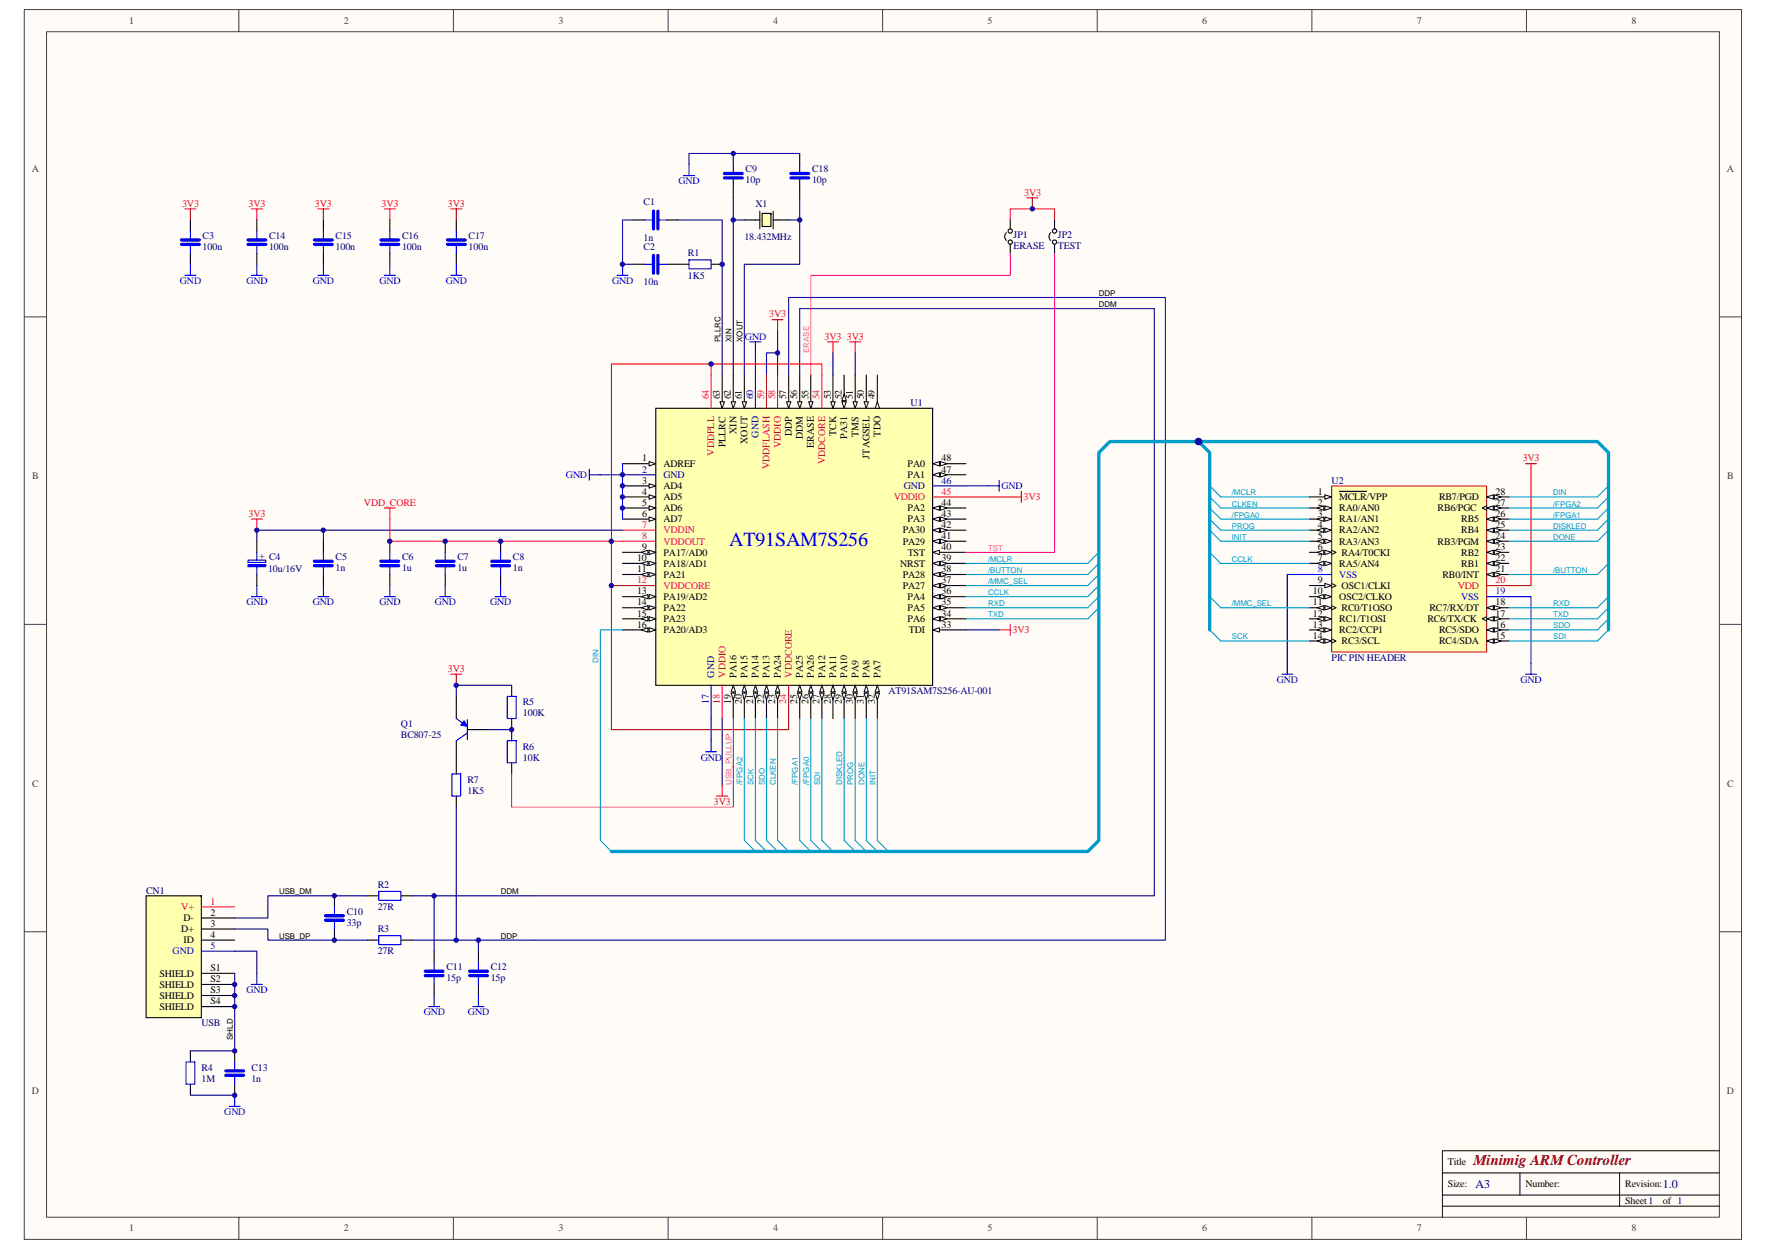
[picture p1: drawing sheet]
<svg xmlns="http://www.w3.org/2000/svg" width="297mm" height="210mm" viewBox="0 0 297 210" stroke-linecap="round" stroke-linejoin="round" font-family="sans-serif">
<path d="M4.1 1.6h288.8v206.8h-288.8z" fill="#fffcf8"/>
<path d="M4.1 1.6h288.8v206.8h-288.8z" fill="none" stroke="#404040" stroke-width=".17"/>
<path d="M7.8 5.4h281.4v199.2h-281.4z" fill="#fffcf8"/>
<g fill="none" stroke="#404040" stroke-width=".17">
<path d="M7.8 5.3h281.4v199.3h-281.4zM40.2 1.6v3.7M76.3 1.6v3.7M112.4 1.6v3.7M148.5 1.6v3.7M184.5 1.6v3.7M220.7 1.6v3.7M256.7 1.6v3.7M4.1 53.3h3.7M289.2 53.3h3.7M4.1 105h3.7M289.2 105h3.7"/>
<path d="M4.1 156.7h3.7M289.2 156.7h3.7M40.2 204.6v3.8M76.3 204.6v3.8M112.4 204.6v3.8M148.5 204.6v3.8M184.5 204.6v3.8M220.7 204.6v3.8M256.7 204.6v3.8"/>
</g>
<path d="M242.6 197.2h46.6M255.6 197.2v3.7M272.4 197.2v5.6M289.2 193.5h-46.6v11.1M242.6 202.8h46.6M242.6 200.9h46.6" fill="none" stroke="#000" stroke-width=".17"/>
<path d="M53.5 35.1h1.8M54.4 35.1v1.9" fill="none" stroke="#f00" stroke-width=".19"/>
<path d="M43.2 37v1.8M54.4 37v1.8M43.2 42.6v1.8M54.4 42.6v1.8" fill="none" stroke="#000" stroke-width=".19"/>
<path d="M41.7 41.1h3M41.7 40.3h3M52.9 40.3h3M52.9 41.1h3" fill="none" stroke="#00f" stroke-width=".56"/>
<path d="M43.2 38.8v1.5M54.4 38.8v1.5M42.3 46.3h1.8M43.2 41.1v1.5M43.2 44.4v1.9M53.5 46.3h1.8M54.4 41.1v1.5M54.4 44.4v1.9" fill="none" stroke="#00f" stroke-width=".19"/>
<path d="M110.3 68.6v46.6h46.6v-46.6z" fill-rule="evenodd" fill="#ffffb0" stroke="#000" stroke-width=".19"/>
<path d="M104.7 78h5.6" fill="none" stroke="#000" stroke-width=".19"/>
<path d="M109.2 77.6l1.1 .4-1.1 .3z" fill="#fffcf8" stroke="#000" stroke-width=".17"/>
<path d="M104.7 79.8h5.6" fill="none" stroke="#0000bf" stroke-width=".19"/>
<path d="M104.7 81.7h5.6" fill="none" stroke="#000" stroke-width=".19"/>
<path d="M109.2 81.3l1.1 .4-1.1 .4z" fill="#fffcf8" stroke="#000" stroke-width=".17"/>
<path d="M104.7 83.5h5.6" fill="none" stroke="#000" stroke-width=".19"/>
<path d="M109.2 83.2l1.1 .3-1.1 .4z" fill="#fffcf8" stroke="#000" stroke-width=".17"/>
<path d="M104.7 85.4h5.6" fill="none" stroke="#000" stroke-width=".19"/>
<path d="M109.2 85l1.1 .4-1.1 .4z" fill="#fffcf8" stroke="#000" stroke-width=".17"/>
<path d="M104.7 87.3h5.6" fill="none" stroke="#000" stroke-width=".19"/>
<path d="M109.2 86.9l1.1 .4-1.1 .4z" fill="#fffcf8" stroke="#000" stroke-width=".17"/>
<path d="M104.7 89.1h5.6M104.7 91h5.6" fill="none" stroke="#ee0e22" stroke-width=".19"/>
<path d="M104.7 92.9h5.6" fill="none" stroke="#000" stroke-width=".19"/>
<g fill="#fffcf8" stroke="#000" stroke-width=".17">
<path d="M109.2 92.5l1.1 .4-1.1 .3z"/>
<path d="M107.9 92.9l1.1-.4v.7z"/>
</g>
<path d="M104.7 94.7h5.6" fill="none" stroke="#000" stroke-width=".19"/>
<g fill="#fffcf8" stroke="#000" stroke-width=".17">
<path d="M109.2 94.4l1.1 .3-1.1 .4z"/>
<path d="M107.9 94.7l1.1-.3v.7z"/>
</g>
<path d="M104.7 96.6h5.6" fill="none" stroke="#000" stroke-width=".19"/>
<g fill="#fffcf8" stroke="#000" stroke-width=".17">
<path d="M109.2 96.2l1.1 .4-1.1 .4z"/>
<path d="M107.9 96.6l1.1-.4v.8z"/>
</g>
<path d="M104.7 98.4h5.6" fill="none" stroke="#ee0e22" stroke-width=".19"/>
<path d="M104.7 100.3h5.6" fill="none" stroke="#000" stroke-width=".19"/>
<g fill="#fffcf8" stroke="#000" stroke-width=".17">
<path d="M109.2 99.9l1.1 .4-1.1 .4z"/>
<path d="M107.9 100.3l1.1-.4v.8z"/>
</g>
<path d="M104.7 102.2h5.6" fill="none" stroke="#000" stroke-width=".19"/>
<g fill="#fffcf8" stroke="#000" stroke-width=".17">
<path d="M109.2 101.8l1.1 .4-1.1 .4z"/>
<path d="M107.9 102.2l1.1-.4v.8z"/>
</g>
<path d="M104.7 104h5.6" fill="none" stroke="#000" stroke-width=".19"/>
<g fill="#fffcf8" stroke="#000" stroke-width=".17">
<path d="M109.2 103.7l1.1 .3-1.1 .4z"/>
<path d="M107.9 104l1.1-.3v.7z"/>
</g>
<path d="M104.7 105.9h5.6" fill="none" stroke="#000" stroke-width=".19"/>
<g fill="#fffcf8" stroke="#000" stroke-width=".17">
<path d="M109.2 105.5l1.1 .4-1.1 .4z"/>
<path d="M107.9 105.9l1.1-.4v.8z"/>
</g>
<path d="M119.6 115.2v5.6" fill="none" stroke="#0000bf" stroke-width=".19"/>
<path d="M121.5 115.2v5.6" fill="none" stroke="#ee0e22" stroke-width=".19"/>
<path d="M123.3 115.2v5.6" fill="none" stroke="#000" stroke-width=".19"/>
<g fill="#fffcf8" stroke="#000" stroke-width=".17">
<path d="M123.3 115.2l.4 1.1h-.7z"/>
<path d="M123 116.5h.7l-.4 1.1z"/>
</g>
<path d="M125.2 115.2v5.6" fill="none" stroke="#000" stroke-width=".19"/>
<g fill="#fffcf8" stroke="#000" stroke-width=".17">
<path d="M125.2 115.2l.4 1.1h-.8z"/>
<path d="M124.8 116.5h.8l-.4 1.1z"/>
</g>
<path d="M127.1 115.2v5.6" fill="none" stroke="#000" stroke-width=".19"/>
<g fill="#fffcf8" stroke="#000" stroke-width=".17">
<path d="M127.1 115.2l.3 1.1h-.7z"/>
<path d="M126.7 116.5h.7l-.3 1.1z"/>
</g>
<path d="M128.9 115.2v5.6" fill="none" stroke="#000" stroke-width=".19"/>
<g fill="#fffcf8" stroke="#000" stroke-width=".17">
<path d="M128.9 115.2l.4 1.1h-.7z"/>
<path d="M128.6 116.5h.7l-.4 1.1z"/>
</g>
<path d="M130.8 115.2v5.6" fill="none" stroke="#000" stroke-width=".19"/>
<g fill="#fffcf8" stroke="#000" stroke-width=".17">
<path d="M130.8 115.2l.4 1.1h-.8z"/>
<path d="M130.4 116.5h.8l-.4 1.1z"/>
</g>
<path d="M132.6 115.2v5.6" fill="none" stroke="#ee0e22" stroke-width=".19"/>
<path d="M134.5 115.2v5.6" fill="none" stroke="#000" stroke-width=".19"/>
<g fill="#fffcf8" stroke="#000" stroke-width=".17">
<path d="M134.5 115.2l.4 1.1h-.7z"/>
<path d="M134.2 116.5h.7l-.4 1.1z"/>
</g>
<path d="M136.4 115.2v5.6" fill="none" stroke="#000" stroke-width=".19"/>
<g fill="#fffcf8" stroke="#000" stroke-width=".17">
<path d="M136.4 115.2l.4 1.1h-.8z"/>
<path d="M136 116.5h.8l-.4 1.1z"/>
</g>
<path d="M138.2 115.2v5.6" fill="none" stroke="#000" stroke-width=".19"/>
<g fill="#fffcf8" stroke="#000" stroke-width=".17">
<path d="M138.2 115.2l.4 1.1h-.7z"/>
<path d="M137.9 116.5h.7l-.4 1.1z"/>
</g>
<path d="M140.1 115.2v5.6" fill="none" stroke="#000" stroke-width=".19"/>
<g fill="#fffcf8" stroke="#000" stroke-width=".17">
<path d="M140.1 115.2l.4 1.1h-.8z"/>
<path d="M139.7 116.5h.8l-.4 1.1z"/>
</g>
<path d="M142 115.2v5.6" fill="none" stroke="#000" stroke-width=".19"/>
<g fill="#fffcf8" stroke="#000" stroke-width=".17">
<path d="M142 115.2l.3 1.1h-.7z"/>
<path d="M141.6 116.5h.7l-.3 1.1z"/>
</g>
<path d="M143.8 115.2v5.6" fill="none" stroke="#000" stroke-width=".19"/>
<g fill="#fffcf8" stroke="#000" stroke-width=".17">
<path d="M143.8 115.2l.4 1.1h-.7z"/>
<path d="M143.5 116.5h.7l-.4 1.1z"/>
</g>
<path d="M145.7 115.2v5.6" fill="none" stroke="#000" stroke-width=".19"/>
<g fill="#fffcf8" stroke="#000" stroke-width=".17">
<path d="M145.7 115.2l.4 1.1h-.8z"/>
<path d="M145.3 116.5h.8l-.4 1.1z"/>
</g>
<path d="M147.6 115.2v5.6" fill="none" stroke="#000" stroke-width=".19"/>
<g fill="#fffcf8" stroke="#000" stroke-width=".17">
<path d="M147.6 115.2l.3 1.1h-.7z"/>
<path d="M147.2 116.5h.7l-.3 1.1z"/>
</g>
<path d="M156.9 105.9h5.6" fill="none" stroke="#000" stroke-width=".19"/>
<path d="M156.9 105.9l1.1-.4v.8z" fill="#fffcf8" stroke="#000" stroke-width=".17"/>
<path d="M156.9 104h5.6" fill="none" stroke="#000" stroke-width=".19"/>
<g fill="#fffcf8" stroke="#000" stroke-width=".17">
<path d="M156.9 104l1.1-.3v.7z"/>
<path d="M158.2 103.7l1.1 .3-1.1 .4z"/>
</g>
<path d="M156.9 102.2h5.6" fill="none" stroke="#000" stroke-width=".19"/>
<g fill="#fffcf8" stroke="#000" stroke-width=".17">
<path d="M156.9 102.2l1.1-.4v.8z"/>
<path d="M158.2 101.8l1.1 .4-1.1 .4z"/>
</g>
<path d="M156.9 100.3h5.6" fill="none" stroke="#000" stroke-width=".19"/>
<g fill="#fffcf8" stroke="#000" stroke-width=".17">
<path d="M156.9 100.3l1.1-.4v.8z"/>
<path d="M158.2 99.9l1.1 .4-1.1 .4z"/>
</g>
<path d="M156.9 98.4h5.6" fill="none" stroke="#000" stroke-width=".19"/>
<g fill="#fffcf8" stroke="#000" stroke-width=".17">
<path d="M156.9 98.4l1.1-.3v.7z"/>
<path d="M158.2 98.1l1.1 .3-1.1 .4z"/>
</g>
<path d="M156.9 96.6h5.6" fill="none" stroke="#000" stroke-width=".19"/>
<g fill="#fffcf8" stroke="#000" stroke-width=".17">
<path d="M156.9 96.6l1.1-.4v.8z"/>
<path d="M158.2 96.2l1.1 .4-1.1 .4z"/>
</g>
<path d="M156.9 94.7h5.6" fill="none" stroke="#000" stroke-width=".19"/>
<g fill="#fffcf8" stroke="#000" stroke-width=".17">
<path d="M156.9 94.7l1.1-.3v.7z"/>
<path d="M158.2 94.4l1.1 .3-1.1 .4z"/>
</g>
<path d="M156.9 92.9h5.6" fill="none" stroke="#000" stroke-width=".19"/>
<path d="M156.9 92.9l1.1-.4v.7z" fill="#fffcf8" stroke="#000" stroke-width=".17"/>
<path d="M156.9 91h5.6" fill="none" stroke="#000" stroke-width=".19"/>
<g fill="#fffcf8" stroke="#000" stroke-width=".17">
<path d="M156.9 91l1.1-.4v.8z"/>
<path d="M158.2 90.6l1.1 .4-1.1 .4z"/>
</g>
<path d="M156.9 89.1h5.6" fill="none" stroke="#000" stroke-width=".19"/>
<g fill="#fffcf8" stroke="#000" stroke-width=".17">
<path d="M156.9 89.1l1.1-.3v.7z"/>
<path d="M158.2 88.8l1.1 .3-1.1 .4z"/>
</g>
<path d="M156.9 87.3h5.6" fill="none" stroke="#000" stroke-width=".19"/>
<g fill="#fffcf8" stroke="#000" stroke-width=".17">
<path d="M156.9 87.3l1.1-.4v.8z"/>
<path d="M158.2 86.9l1.1 .4-1.1 .4z"/>
</g>
<path d="M156.9 85.4h5.6" fill="none" stroke="#000" stroke-width=".19"/>
<g fill="#fffcf8" stroke="#000" stroke-width=".17">
<path d="M156.9 85.4l1.1-.4v.8z"/>
<path d="M158.2 85l1.1 .4-1.1 .4z"/>
</g>
<path d="M156.9 83.5h5.6" fill="none" stroke="#ee0e22" stroke-width=".19"/>
<path d="M156.9 81.7h5.6" fill="none" stroke="#0000bf" stroke-width=".19"/>
<path d="M156.9 79.8h5.6" fill="none" stroke="#000" stroke-width=".19"/>
<g fill="#fffcf8" stroke="#000" stroke-width=".17">
<path d="M156.9 79.8l1.1-.3v.7z"/>
<path d="M158.2 79.5l1.1 .3-1.1 .4z"/>
</g>
<path d="M156.9 78h5.6" fill="none" stroke="#000" stroke-width=".19"/>
<g fill="#fffcf8" stroke="#000" stroke-width=".17">
<path d="M156.9 78l1.1-.4v.7z"/>
<path d="M158.2 77.6l1.1 .4-1.1 .3z"/>
</g>
<path d="M147.6 63.1v5.5" fill="none" stroke="#000" stroke-width=".19"/>
<path d="M147.6 67.5l.3 1.1h-.7z" fill="#fffcf8" stroke="#000" stroke-width=".17"/>
<path d="M145.7 63.1v5.5" fill="none" stroke="#000" stroke-width=".19"/>
<path d="M145.3 67.5h.8l-.4 1.1z" fill="#fffcf8" stroke="#000" stroke-width=".17"/>
<path d="M143.8 63.1v5.5" fill="none" stroke="#000" stroke-width=".19"/>
<path d="M143.5 67.5h.7l-.4 1.1z" fill="#fffcf8" stroke="#000" stroke-width=".17"/>
<path d="M142 63.1v5.5" fill="none" stroke="#000" stroke-width=".19"/>
<g fill="#fffcf8" stroke="#000" stroke-width=".17">
<path d="M141.6 67.5h.7l-.3 1.1z"/>
<path d="M142 66.2l.3 1.2h-.7z"/>
</g>
<path d="M140.1 63.1v5.5" fill="none" stroke="#000" stroke-width=".19"/>
<path d="M139.7 67.5h.8l-.4 1.1z" fill="#fffcf8" stroke="#000" stroke-width=".17"/>
<path d="M138.2 63.1v5.5" fill="none" stroke="#ee0e22" stroke-width=".19"/>
<path d="M136.4 63.1v5.5" fill="none" stroke="#000" stroke-width=".19"/>
<path d="M136 67.5h.8l-.4 1.1z" fill="#fffcf8" stroke="#000" stroke-width=".17"/>
<path d="M134.5 63.1v5.5" fill="none" stroke="#000" stroke-width=".19"/>
<path d="M134.2 67.5h.7l-.4 1.1z" fill="#fffcf8" stroke="#000" stroke-width=".17"/>
<path d="M132.6 63.1v5.5" fill="none" stroke="#000" stroke-width=".19"/>
<path d="M132.3 67.5h.7l-.4 1.1z" fill="#fffcf8" stroke="#000" stroke-width=".17"/>
<path d="M128.9 63.1v5.5M130.8 63.1v5.5" fill="none" stroke="#ee0e22" stroke-width=".19"/>
<path d="M127.1 63.1v5.5" fill="none" stroke="#0000bf" stroke-width=".19"/>
<path d="M125.2 63.1v5.5" fill="none" stroke="#000" stroke-width=".19"/>
<path d="M124.8 67.5h.8l-.4 1.1z" fill="#fffcf8" stroke="#000" stroke-width=".17"/>
<path d="M123.3 63.1v5.5" fill="none" stroke="#000" stroke-width=".19"/>
<path d="M123 67.5h.7l-.4 1.1z" fill="#fffcf8" stroke="#000" stroke-width=".17"/>
<path d="M121.5 63.1v5.5" fill="none" stroke="#000" stroke-width=".19"/>
<path d="M121.1 67.5h.8l-.4 1.1z" fill="#fffcf8" stroke="#000" stroke-width=".17"/>
<path d="M119.6 63.1v5.5" fill="none" stroke="#ee0e22" stroke-width=".19"/>
<path d="M127.1 59.3v3.8M134.5 63.1v-11.2h59.7v98.7h-104.4M104.7 89.1h-61.5v1.9M121.5 120.8v11.2" fill="none" stroke="#11037e" stroke-width=".19"/>
<g fill="none" stroke="#f00" stroke-width=".19">
<path d="M42.3 35.1h1.8M43.2 35.1v1.9M64.6 35.1h1.9M65.6 35.1v1.9M75.8 35.1h1.9M76.7 35.1v1.9M129.9 53.7h1.8M130.8 53.7v1.9M119.6 61.2v1.9M138.2 63.1v-1.9h-35.4v29.8h1.9M42.3 87.3h1.8M43.2 87.3v1.8"/>
<path d="M64.6 85.4h1.9M65.6 85.4v1.9M102.8 91v7.4h1.9M102.8 98.4v24.3h29.8v-1.9M162.5 83.5h7.4M120.5 133.8h1.9M121.5 132v1.8"/>
</g>
<g fill="none" stroke="#00f" stroke-width=".19">
<path d="M32 38.8v1.5M65.6 38.8v1.5M76.7 38.8v1.5M31.1 46.3h1.9M32 41.1v1.5M32 44.4v1.9M64.6 46.3h1.9M65.6 41.1v1.5M65.6 44.4v1.9M75.8 46.3h1.9M76.7 41.1v1.5M76.7 44.4v1.9"/>
<path d="M126.1 57.5h1.9M127.1 57.5v1.8M99.1 79.8h1.9M99.1 78.9v1.9M43.2 98.4v1.9M65.6 92.9v1.5M65.6 95.1v1.5M65.6 98.4v1.9M166.2 81.7h1.9M168.1 80.8v1.8M42.3 100.3h1.8M64.6 100.3h1.9"/>
<path d="M118.7 126.4h1.8M119.6 124.5v1.9"/>
</g>
<path d="M32 37v1.8M65.6 37v1.8M76.7 37v1.8M125.2 37h2.6M127.8 35.5v3M130 37h2.6M130 35.5v3M32 42.6v1.8M65.6 42.6v1.8M76.7 42.6v1.8M65.6 91v1.9M65.6 96.6v1.8" fill="none" stroke="#000" stroke-width=".19"/>
<path d="M30.5 41.1h3M30.5 40.3h3M64.1 40.3h3M64.1 41.1h3M75.3 40.3h2.9M75.3 41.1h2.9M64.1 94.4h3M64.1 95.1h3" fill="none" stroke="#00f" stroke-width=".56"/>
<path d="M127.1 120.8v20.5M128.9 120.8v20.5M138.2 120.8v20.5" fill="none" stroke="#009cca" stroke-width=".19"/>
<path d="M128.2 35.9v2.2h1.5v-2.2z" fill-rule="evenodd" fill="#ffffb0" stroke="#000" stroke-width=".19"/>
<path d="M106.6 37h-1.9v9.3M114 37h7.5v26.1M123.3 37v26.1M134.5 33.3v11.1h-9.3v18.7M104.7 44.4h1.9M130.8 55.6v7.5M130.8 59.3h-1.9v3.8" fill="none" stroke="#11037e" stroke-width=".19"/>
<g fill="none" stroke="#000" stroke-width=".19">
<path d="M106.6 37h1.8M112.2 37h1.8M169.3 39.1a.92 .92 0 0 0 0 1.3M169.9 37v1.5M106.6 44.4h1.8M112.2 44.4h3.7M119.6 44.4h1.9M169.9 41.1v1.5M54.4 91v1.9M54.4 96.6v1.8M74.9 91v1.9M74.9 96.6v1.8"/>
<path d="M84.2 91v1.9M84.2 96.6v1.8"/>
<circle cx="169.9" cy="38.8" r=".36"/>
<circle cx="169.9" cy="40.7" r=".36"/>
</g>
<path d="M109.9 35.5v3M110.7 35.5v3M109.9 42.9v3M110.7 42.9v3M52.9 94.4h3M52.9 95.1h3M73.4 95.1h3M73.4 94.4h3M82.7 94.4h3M82.7 95.1h3" fill="none" stroke="#00f" stroke-width=".56"/>
<g fill="none" stroke="#00f" stroke-width=".19">
<path d="M108.4 37h1.5M110.7 37h1.5M108.4 44.4h1.5M110.7 44.4h1.5M115.9 43.7h3.7v1.5h-3.7zM101 79.8h3.7M54.4 92.9v1.5M54.4 95.1v1.5M54.4 98.4v1.9M74.9 92.9v1.5M74.9 95.1v1.5M74.9 98.4v1.9"/>
<path d="M84.2 92.9v1.5M84.2 95.1v1.5M84.2 98.4v1.9M53.5 100.3h1.8M74 100.3h1.8M83.3 100.3h1.8"/>
</g>
<path d="M169.9 42.6v3.7h-33.5v16.8" fill="none" stroke="#f0f" stroke-width=".19"/>
<path d="M169.9 37v-1.9h7.5v1.9M65.6 87.3v3.7h37.2" fill="none" stroke="#f00" stroke-width=".19"/>
<path d="M54.4 89.1v1.9" fill="none" stroke="#000080" stroke-width=".19"/>
<path d="M224 81.7h26.1v27.9h-26.1z" fill="#ffffb0"/>
<path d="M224 81.7h26.1v27.9h-26.1z" fill="none" stroke="#800000" stroke-width=".17"/>
<path d="M220.2 83.5h3.8" fill="none" stroke="#000" stroke-width=".19"/>
<path d="M222.8 83.2l1.2 .3-1.2 .4z" fill="#fffcf8" stroke="#000" stroke-width=".17"/>
<path d="M220.2 85.4h3.8M225.3 82.6h4.5" fill="none" stroke="#000" stroke-width=".19"/>
<g fill="#fffcf8" stroke="#000" stroke-width=".17">
<path d="M222.8 85l1.2 .4-1.2 .4z"/>
<path d="M221.5 85.4l1.2-.4v.8z"/>
</g>
<path d="M220.2 87.3h3.8" fill="none" stroke="#000" stroke-width=".19"/>
<g fill="#fffcf8" stroke="#000" stroke-width=".17">
<path d="M222.8 86.9l1.2 .4-1.2 .4z"/>
<path d="M221.5 87.3l1.2-.4v.8z"/>
</g>
<path d="M220.2 89.1h3.8" fill="none" stroke="#000" stroke-width=".19"/>
<g fill="#fffcf8" stroke="#000" stroke-width=".17">
<path d="M222.8 88.8l1.2 .3-1.2 .4z"/>
<path d="M221.5 89.1l1.2-.3v.7z"/>
</g>
<path d="M220.2 91h3.8" fill="none" stroke="#000" stroke-width=".19"/>
<g fill="#fffcf8" stroke="#000" stroke-width=".17">
<path d="M222.8 90.6l1.2 .4-1.2 .4z"/>
<path d="M221.5 91l1.2-.4v.8z"/>
</g>
<path d="M220.2 92.9h3.8" fill="none" stroke="#000" stroke-width=".19"/>
<path d="M224 92.5l.7 .4-.7 .3" fill="none" stroke="#000" stroke-width=".17"/>
<g fill="#fffcf8" stroke="#000" stroke-width=".17">
<path d="M222.8 92.5l1.2 .4-1.2 .3z"/>
<path d="M221.5 92.9l1.2-.4v.7z"/>
</g>
<path d="M220.2 94.7h3.8" fill="none" stroke="#000" stroke-width=".19"/>
<g fill="#fffcf8" stroke="#000" stroke-width=".17">
<path d="M222.8 94.4l1.2 .3-1.2 .4z"/>
<path d="M221.5 94.7l1.2-.3v.7z"/>
</g>
<path d="M220.2 96.6h3.8" fill="none" stroke="#00f" stroke-width=".19"/>
<path d="M220.2 98.4h3.8" fill="none" stroke="#000" stroke-width=".19"/>
<path d="M224 98.1l.7 .3-.7 .4" fill="none" stroke="#000" stroke-width=".17"/>
<path d="M222.8 98.1l1.2 .3-1.2 .4z" fill="#fffcf8" stroke="#000" stroke-width=".17"/>
<path d="M220.2 100.3h3.8" fill="none" stroke="#000" stroke-width=".19"/>
<g fill="#fffcf8" stroke="#000" stroke-width=".17">
<path d="M222.8 99.9l1.2 .4-1.2 .4z"/>
<path d="M221.5 100.3l1.2-.4v.8z"/>
</g>
<path d="M220.2 102.2h3.8" fill="none" stroke="#000" stroke-width=".19"/>
<path d="M224 101.8l.7 .4-.7 .4" fill="none" stroke="#000" stroke-width=".17"/>
<g fill="#fffcf8" stroke="#000" stroke-width=".17">
<path d="M222.8 101.8l1.2 .4-1.2 .4z"/>
<path d="M221.5 102.2l1.2-.4v.8z"/>
</g>
<path d="M220.2 104h3.8" fill="none" stroke="#000" stroke-width=".19"/>
<g fill="#fffcf8" stroke="#000" stroke-width=".17">
<path d="M222.8 103.7l1.2 .3-1.2 .4z"/>
<path d="M221.5 104l1.2-.3v.7z"/>
</g>
<path d="M220.2 105.9h3.8" fill="none" stroke="#000" stroke-width=".19"/>
<g fill="#fffcf8" stroke="#000" stroke-width=".17">
<path d="M222.8 105.5l1.2 .4-1.2 .4z"/>
<path d="M221.5 105.9l1.2-.4v.8z"/>
</g>
<path d="M220.2 107.8h3.8" fill="none" stroke="#000" stroke-width=".19"/>
<path d="M224 107.4l.7 .4-.7 .3" fill="none" stroke="#000" stroke-width=".17"/>
<g fill="#fffcf8" stroke="#000" stroke-width=".17">
<path d="M222.8 107.4l1.2 .4-1.2 .3z"/>
<path d="M221.5 107.8l1.2-.4v.7z"/>
</g>
<path d="M250.1 107.8h3.7" fill="none" stroke="#000" stroke-width=".19"/>
<g fill="#fffcf8" stroke="#000" stroke-width=".17">
<path d="M250.1 107.8l1.1-.4v.7z"/>
<path d="M251.4 107.4l1.1 .4-1.1 .3z"/>
</g>
<path d="M250.1 105.9h3.7" fill="none" stroke="#000" stroke-width=".19"/>
<g fill="#fffcf8" stroke="#000" stroke-width=".17">
<path d="M250.1 105.9l1.1-.4v.8z"/>
<path d="M251.4 105.5l1.1 .4-1.1 .4z"/>
</g>
<path d="M250.1 104h3.7" fill="none" stroke="#000" stroke-width=".19"/>
<path d="M250.1 103.7l-.8 .3 .8 .4" fill="none" stroke="#000" stroke-width=".17"/>
<g fill="#fffcf8" stroke="#000" stroke-width=".17">
<path d="M250.1 104l1.1-.3v.7z"/>
<path d="M251.4 103.7l1.1 .3-1.1 .4z"/>
</g>
<path d="M250.1 102.2h3.7" fill="none" stroke="#000" stroke-width=".19"/>
<g fill="#fffcf8" stroke="#000" stroke-width=".17">
<path d="M250.1 102.2l1.1-.4v.8z"/>
<path d="M251.4 101.8l1.1 .4-1.1 .4z"/>
</g>
<path d="M250.1 100.3h3.7" fill="none" stroke="#00f" stroke-width=".19"/>
<path d="M250.1 98.4h3.7" fill="none" stroke="#f00" stroke-width=".19"/>
<path d="M250.1 96.6h3.7" fill="none" stroke="#000" stroke-width=".19"/>
<g fill="#fffcf8" stroke="#000" stroke-width=".17">
<path d="M250.1 96.6l1.1-.4v.8z"/>
<path d="M251.4 96.2l1.1 .4-1.1 .4z"/>
</g>
<path d="M250.1 94.7h3.7" fill="none" stroke="#000" stroke-width=".19"/>
<g fill="#fffcf8" stroke="#000" stroke-width=".17">
<path d="M250.1 94.7l1.1-.3v.7z"/>
<path d="M251.4 94.4l1.1 .3-1.1 .4z"/>
</g>
<path d="M250.1 92.9h3.7" fill="none" stroke="#000" stroke-width=".19"/>
<g fill="#fffcf8" stroke="#000" stroke-width=".17">
<path d="M250.1 92.9l1.1-.4v.7z"/>
<path d="M251.4 92.5l1.1 .4-1.1 .3z"/>
</g>
<path d="M250.1 91h3.7" fill="none" stroke="#000" stroke-width=".19"/>
<g fill="#fffcf8" stroke="#000" stroke-width=".17">
<path d="M250.1 91l1.1-.4v.8z"/>
<path d="M251.4 90.6l1.1 .4-1.1 .4z"/>
</g>
<path d="M250.1 89.1h3.7" fill="none" stroke="#000" stroke-width=".19"/>
<g fill="#fffcf8" stroke="#000" stroke-width=".17">
<path d="M250.1 89.1l1.1-.3v.7z"/>
<path d="M251.4 88.8l1.1 .3-1.1 .4z"/>
</g>
<path d="M250.1 87.3h3.7" fill="none" stroke="#000" stroke-width=".19"/>
<g fill="#fffcf8" stroke="#000" stroke-width=".17">
<path d="M250.1 87.3l1.1-.4v.8z"/>
<path d="M251.4 86.9l1.1 .4-1.1 .4z"/>
</g>
<path d="M250.1 85.4h3.7" fill="none" stroke="#000" stroke-width=".19"/>
<path d="M250.1 85l-.8 .4 .8 .4" fill="none" stroke="#000" stroke-width=".17"/>
<g fill="#fffcf8" stroke="#000" stroke-width=".17">
<path d="M250.1 85.4l1.1-.4v.8z"/>
<path d="M251.4 85l1.1 .4-1.1 .4z"/>
</g>
<path d="M250.1 83.5h3.7" fill="none" stroke="#000" stroke-width=".19"/>
<g fill="#fffcf8" stroke="#000" stroke-width=".17">
<path d="M250.1 83.5l1.1-.3v.7z"/>
<path d="M251.4 83.2l1.1 .3-1.1 .4z"/>
</g>
<g fill="none" stroke="#00f" stroke-width=".19">
<path d="M220.2 96.6h-3.7v16.7M215.6 113.3h1.8M253.8 100.3h3.7v13M256.6 113.3h1.8M56.3 152.5v1.5M56.3 154.7v1.5M63.7 149.9h3.7v1.5h-3.7zM63.7 157.3h3.7v1.5h-3.7zM72.1 169.2h1.9M73 161.8v1.5M73 164v1.5M73 167.4v1.8"/>
<path d="M79.5 169.2h1.9M80.5 161.8v1.5M80.5 164v1.5M80.5 167.4v1.8"/>
</g>
<path d="M256.6 78h1.8M257.5 78v20.4h-3.7" fill="none" stroke="#f00" stroke-width=".19"/>
<g fill="none" stroke="#009cca" stroke-width=".19">
<path d="M162.5 96.6h20.5M162.5 94.7h20.5M162.5 98.4h20.5M205.3 83.5h14.9M205.3 85.4h14.9M205.3 87.3h14.9M205.3 89.1h14.9M205.3 91h14.9M205.3 94.7h14.9M253.8 96.6h14.9M253.8 83.5h14.9M253.8 85.4h14.9"/>
<path d="M253.8 87.3h14.9M253.8 89.1h14.9M253.8 91h14.9M104.7 105.9h-3.7v35.4M162.5 104h20.5M162.5 102.2h20.5M162.5 100.3h20.5M205.3 107.8h14.9M205.3 102.2h14.9M253.8 105.9h14.9M253.8 107.8h14.9M253.8 104h14.9"/>
<path d="M253.8 102.2h14.9M125.2 120.8v20.5M130.8 120.8v20.5M134.5 120.8v20.5M136.4 120.8v20.5M142 120.8v20.5M143.8 120.8v20.5M145.7 120.8v20.5M147.6 120.8v20.5"/>
</g>
<path d="M177.4 42.6v50.3h-14.9M123.3 120.8v14.9h-37.2v-5.6" fill="none" stroke="#f0f" stroke-width=".19"/>
<path d="M56.3 150.6v1.9M56.3 156.2v1.9M61.8 150.6h1.9M61.8 158.1h1.9M67.4 150.6h1.9M67.4 158.1h1.9M73 159.9v1.9M80.5 159.9v1.9M73 165.5v1.9M80.5 165.5v1.9" fill="none" stroke="#000" stroke-width=".19"/>
<path d="M54.8 154h2.9M54.8 154.7h2.9M71.5 164h3M71.5 163.3h3M79 163.3h3M79 164h3" fill="none" stroke="#00f" stroke-width=".56"/>
<path d="M69.3 150.6h20.5M69.3 158.1h20.5M73 150.6v9.3" fill="none" stroke="#000080" stroke-width=".19"/>
<path d="M24.6 150.6v20.5h9.3v-20.5z" fill-rule="evenodd" fill="#ffffb0" stroke="#000" stroke-width=".19"/>
<g fill="none" stroke="#f00" stroke-width=".19">
<path d="M31.1 35.1h1.9M32 35.1v1.9M172.7 33.3h1.9M173.6 33.3v1.8M139.2 57.5h1.9M140.1 57.5v1.8M142.9 57.5h1.9M143.8 57.5v1.8M169.9 83.5h1.9M171.8 82.6v1.9M75.8 113.3h1.9M76.7 113.3v1.9"/>
<path d="M168.1 105.9h1.8M169.9 105v1.8M33.9 152.5h5.6"/>
</g>
<g fill="none" stroke="#000" stroke-width=".19">
<path d="M123.3 25.8v1.9M123.3 31.4v1.9M134.5 25.8v1.9M134.5 31.4v1.9M176.7 39.1a.92 .92 0 0 0 0 1.3M177.4 37v1.5M177.4 41.1v1.5M43.2 91v1.9M43.2 96.6v1.8M76.7 117.1v3.7M86.1 115.2v1.9M76.7 124.5v5.6"/>
<path d="M76.7 133.8v1.9M78.6 122.7h3.7M86.1 120.8v3.7M86.1 128.2v1.9M33.9 154.3h5.6M33.9 156.2h5.6M33.9 158.1h5.6M32 176.7v1.8M33.9 163.6h5.6M33.9 165.5h5.6M33.9 167.4h5.6M33.9 169.2h5.6"/>
<path d="M39.5 176.7v1.8M32 182.3v1.8M39.5 182.3v1.8"/>
<circle cx="177.4" cy="38.8" r=".36"/>
<circle cx="177.4" cy="40.7" r=".36"/>
</g>
<g fill="none" stroke="#00f" stroke-width=".19">
<path d="M115 29.5h1.8M115.9 27.7v1.8M123.3 27.7v1.5M123.3 29.9v1.5M134.5 27.7v1.5M134.5 29.9v1.5M103.8 46.3h1.8M104.7 44.4v1.9M104.7 78v9.3M41.7 94.2h3v.4h-3zM43.2 92.9v1.3M43.2 95.3v1.3"/>
<path d="M162.5 81.7h3.7M85.3 117.1h1.5v3.7h-1.5zM76 130.1h1.5v3.7h-1.5zM76.7 120.8l1.4 .9M78.6 121v3.4M78.6 123.2l-1.9 1.3M85.3 124.5h1.5v3.7h-1.5zM119.6 120.8v3.7M33.9 159.9h5.6M31.3 178.5h1.5v3.8h-1.5zM39.5 178.5v1.5M42.3 165.5h1.8"/>
<path d="M43.2 163.6v1.9M38.5 186h1.9M39.5 180.8v1.5M39.5 184.1v1.9"/>
</g>
<path d="M121.9 29.9h2.9M121.9 29.2h2.9M133 29.9h3M133 29.2h3M38 180.8h3M38 180h3" fill="none" stroke="#00f" stroke-width=".56"/>
<g fill="none" stroke="#000080" stroke-width=".19">
<path d="M123.3 33.3v3.7h1.9M132.6 37h1.9M134.5 25.8h-18.6v1.9M140.1 59.3v3.8M143.8 59.3v3.8M86.1 115.2h-9.4v1.9M162.5 105.9h5.6M76.7 135.7v22.4M82.3 122.7h3.8M39.5 156.2h5.6v1.9h16.7M39.5 159.9h3.7v3.7M61.8 150.6h-16.7v3.7h-5.6"/>
<path d="M80.5 158.1v1.8M39.5 163.6v13.1h-7.5M32 184.1h7.5"/>
</g>
<path d="M41.7 94.9v.4h3v-.4z" fill-rule="evenodd" fill="#00f" stroke="#00f" stroke-width=".19"/>
<path d="M78.1 121.2l.5 .9-1.1-.2z" fill="#00f" stroke="#00f" stroke-width=".17"/>
<path d="M132.6 63.1v-13.1h63.4v108.1h-106.2" fill="none" stroke="#11037e" stroke-width=".19"/>
<g fill="none" stroke="#009cca" stroke-width=".19">
<path d="M184.8 98.4l-1.8 1.9M184.8 96.6l-1.8 1.8M184.8 94.7l-1.8 1.9M184.8 92.9l-1.8 1.8M203.5 81.7l1.8 1.8M203.5 83.5l1.8 1.9M203.5 85.4l1.8 1.9M203.5 87.3l1.8 1.8M203.5 89.1l1.8 1.9M203.5 92.9l1.8 1.8M270.5 94.7l-1.8 1.9M270.5 89.1l-1.8 1.9"/>
<path d="M270.5 85.4l-1.8 1.9M270.5 87.3l-1.8 1.8M270.5 83.5l-1.8 1.9M270.5 81.7l-1.8 1.8M184.8 102.2l-1.8 1.8M184.8 100.3l-1.8 1.9M203.5 100.3l1.8 1.9M203.5 105.9l1.8 1.9M270.5 105.9l-1.8 1.9M270.5 104l-1.8 1.9M270.5 102.2l-1.8 1.8M270.5 100.3l-1.8 1.9"/>
<path d="M101 141.3l1.8 1.9M125.2 141.3l1.9 1.9M127.1 141.3l1.8 1.9M128.9 141.3l1.9 1.9M130.8 141.3l1.8 1.9M134.5 141.3l1.9 1.9M136.4 141.3l1.8 1.9M138.2 141.3l1.9 1.9M142 141.3l1.8 1.9M143.8 141.3l1.9 1.9M145.7 141.3l1.9 1.9M147.6 141.3l1.8 1.9"/>
</g>
<path d="M201.6 74.2l1.9 1.9v29.8M270.5 105.9v-29.8l-1.8-1.9h-82l-1.9 1.9v65.2l-1.8 1.9h-80.2" fill="none" stroke="#009cca" stroke-width=".56"/>
<g fill="#000080" stroke="#000080" stroke-width=".17">
<circle cx="39.5" cy="184.1" r=".36"/>
<circle cx="39.5" cy="176.7" r=".36"/>
<circle cx="39.5" cy="169.2" r=".36"/>
<circle cx="39.5" cy="167.4" r=".36"/>
<circle cx="39.5" cy="165.5" r=".36"/>
<circle cx="43.2" cy="89.1" r=".36"/>
<circle cx="54.4" cy="89.1" r=".36"/>
<circle cx="56.2" cy="158.1" r=".36"/>
<circle cx="56.2" cy="150.6" r=".36"/>
<circle cx="65.6" cy="91" r=".37"/>
<circle cx="73" cy="150.6" r=".36"/>
<circle cx="74.9" cy="91" r=".36"/>
<circle cx="76.7" cy="158.1" r=".36"/>
<circle cx="76.7" cy="115.2" r=".36"/>
<circle cx="80.5" cy="158.1" r=".36"/>
<circle cx="84.2" cy="91" r=".36"/>
<circle cx="86.1" cy="122.7" r=".36"/>
<circle cx="102.8" cy="98.4" r=".36"/>
<circle cx="102.8" cy="91" r=".36"/>
<circle cx="104.7" cy="85.4" r=".36"/>
<circle cx="104.7" cy="83.5" r=".36"/>
<circle cx="104.7" cy="81.7" r=".36"/>
<circle cx="104.7" cy="79.8" r=".36"/>
<circle cx="104.7" cy="44.4" r=".36"/>
<circle cx="119.6" cy="61.2" r=".36"/>
<circle cx="121.5" cy="44.4" r=".36"/>
<circle cx="123.3" cy="37" r=".36"/>
<circle cx="123.3" cy="25.8" r=".36"/>
<circle cx="130.8" cy="59.3" r=".36"/>
<circle cx="134.5" cy="37" r=".36"/>
<circle cx="173.6" cy="35.1" r=".36"/>
<circle cx="201.6" cy="74.2" r=".55"/>
</g>
<text font-size="3.4" fill="#00f" x="122.7" y="91.7">AT91SAM7S256</text>
<text font-size="2.5" fill="#800000" x="247.8" y="195.9">Minimig ARM Controller</text>
<g font-size="2" fill="#000080">
<text x="248.2" y="199.7">A3</text>
<text x="279.7" y="199.7">1.0</text>
</g>
<g font-size="1.7" fill="#404040">
<text x="21.7" y="4">1</text>
<text x="57.8" y="4">2</text>
<text x="93.9" y="4">3</text>
<text x="130" y="4">4</text>
<text x="166.1" y="4">5</text>
<text x="202.2" y="4">6</text>
<text x="238.3" y="4">7</text>
<text x="274.4" y="4">8</text>
<text x="5.4" y="28.9">A</text>
<text x="290.5" y="28.9">A</text>
<text x="5.4" y="80.6">B</text>
<text x="290.5" y="80.6">B</text>
<text x="5.4" y="132.3">C</text>
<text x="290.5" y="132.3">C</text>
<text x="5.4" y="184">D</text>
<text x="290.5" y="184">D</text>
<text x="21.7" y="207">1</text>
<text x="57.8" y="207">2</text>
<text x="93.9" y="207">3</text>
<text x="130" y="207">4</text>
<text x="166.1" y="207">5</text>
<text x="202.2" y="207">6</text>
<text x="238.3" y="207">7</text>
<text x="274.4" y="207">8</text>
</g>
<g font-size="1.7" fill="#000080">
<text x="125.4" y="29">C9</text>
<text x="136.6" y="29">C18</text>
<text x="108.2" y="34.5">C1</text>
<text x="125.4" y="30.8">10p</text>
<text x="127.1" y="34.7">X1</text>
<text x="136.6" y="30.8">10p</text>
<text x="34.1" y="40.1">C3</text>
<text x="34.1" y="42">100n</text>
<text x="45.3" y="40.1">C14</text>
<text x="45.3" y="42">100n</text>
<text x="56.4" y="40.1">C15</text>
<text x="56.4" y="42">100n</text>
<text x="67.6" y="40.1">C16</text>
<text x="67.6" y="42">100n</text>
<text x="78.8" y="40.1">C17</text>
<text x="78.8" y="42">100n</text>
<text x="108.2" y="40.5">1n</text>
<text x="108.2" y="42">C2</text>
<text x="125.2" y="40.3">18.432MHz</text>
<text x="170.5" y="39.9">JP1</text>
<text x="170.5" y="41.8">ERASE</text>
<text x="177.9" y="39.9">JP2</text>
<text x="177.9" y="41.8">TEST</text>
<text x="108.2" y="48">10n</text>
<text x="115.7" y="43.1">R1</text>
<text x="115.7" y="46.8">1K5</text>
<text x="153.2" y="68.3">U1</text>
<text x="224" y="81.3">U2</text>
<text x="43.6" y="94">+ C4</text>
<text x="56.4" y="94.1">C5</text>
<text x="67.6" y="94.1">C6</text>
<text x="76.9" y="94.1">C7</text>
<text x="86.3" y="94.1">C8</text>
<text x="45.1" y="96.2">10u/16V</text>
<text x="56.4" y="96">1n</text>
<text x="67.6" y="96">1u</text>
<text x="76.9" y="96">1u</text>
<text x="86.3" y="96">1n</text>
<text x="224" y="111.1">PIC PIN HEADER</text>
<text x="87.9" y="118.6">R5</text>
<text x="149.4" y="116.7">AT91SAM7S256-AU-001</text>
<text x="67.4" y="122.3">Q1</text>
<text x="67.4" y="124.1">BC807-25</text>
<text x="87.9" y="120.4">100K</text>
<text x="78.6" y="131.6">R7</text>
<text x="87.9" y="126">R6</text>
<text x="87.9" y="127.9">10K</text>
<text x="78.6" y="133.5">1K5</text>
<text x="63.5" y="149.3">R2</text>
<text x="24.6" y="150.2">CN1</text>
<text x="58.3" y="153.8">C10</text>
<text x="58.3" y="155.6">33p</text>
<text x="63.5" y="153">27R</text>
<text x="63.5" y="156.7">R3</text>
<text x="63.5" y="160.5">27R</text>
<text x="75.1" y="163.1">C11</text>
<text x="75.1" y="164.9">15p</text>
<text x="82.5" y="163.1">C12</text>
<text x="82.5" y="164.9">15p</text>
<text x="33.9" y="172.6">USB</text>
<text x="33.9" y="180">R4</text>
<text x="33.9" y="181.9">1M</text>
<text x="42.3" y="180">C13</text>
<text x="42.3" y="181.9">1n</text>
</g>
<g font-size="1.7" fill="#f00">
<text x="30.6" y="34.7">3V3</text>
<text x="41.8" y="34.7">3V3</text>
<text x="53" y="34.7">3V3</text>
<text x="64.2" y="34.7">3V3</text>
<text x="75.3" y="34.7">3V3</text>
<text x="172.3" y="32.9">3V3</text>
<text x="129.4" y="53.4">3V3</text>
<text x="138.7" y="57.1">3V3</text>
<text x="142.4" y="57.1">3V3</text>
<text x="256.1" y="77.6">3V3</text>
<text x="41.8" y="86.9">3V3</text>
<text x="61.2" y="85">VDD_CORE</text>
<text x="172.2" y="84.1">3V3</text>
<text x="245.2" y="99">VDD</text>
<text x="251.6" y="98.1">20</text>
<text x="170.3" y="106.4">3V3</text>
<text x="75.3" y="113">3V3</text>
<text x="120.1" y="135.3">3V3</text>
<text x="30.5" y="153">V+</text>
<text x="35.4" y="152.1">1</text>
</g>
<g font-size="1.7" fill="#00f">
<text x="114.1" y="31">GND</text>
<text x="30.3" y="47.8">GND</text>
<text x="41.4" y="47.8">GND</text>
<text x="52.6" y="47.8">GND</text>
<text x="63.8" y="47.8">GND</text>
<text x="75" y="47.8">GND</text>
<text x="103" y="47.8">GND</text>
<text x="125.3" y="57.1">GND</text>
<text x="95.2" y="80.4">GND</text>
<text x="168.4" y="82.2">GND</text>
<text x="41.4" y="101.8">GND</text>
<text x="52.6" y="101.8">GND</text>
<text x="63.8" y="101.8">GND</text>
<text x="73.1" y="101.8">GND</text>
<text x="82.4" y="101.8">GND</text>
<text x="221.7" y="96.2">8</text>
<text x="225.3" y="97.1">VSS</text>
<text x="245.8" y="100.9">VSS</text>
<text x="251.6" y="99.9">19</text>
<text x="214.8" y="114.8">GND</text>
<text x="255.8" y="114.8">GND</text>
<text x="117.9" y="127.9">GND</text>
<text x="29" y="160.5">GND</text>
<text x="35.4" y="159.5">5</text>
<text x="41.4" y="167">GND</text>
<text x="71.3" y="170.7">GND</text>
<text x="78.7" y="170.7">GND</text>
<text x="37.7" y="187.5">GND</text>
</g>
<g font-size="1.7" fill="#ee0e22">
<text x="119.2" y="67.2" transform="rotate(-90 119.2 67.2)">64</text>
<text x="128.5" y="67.2" transform="rotate(-90 128.5 67.2)">59</text>
<text x="130.4" y="67.2" transform="rotate(-90 130.4 67.2)">58</text>
<text x="137.8" y="67.2" transform="rotate(-90 137.8 67.2)">54</text>
<text x="120.1" y="76.6" transform="rotate(-90 120.1 76.6)">VDDPLL</text>
<text x="131.3" y="75.4" transform="rotate(-90 131.3 75.4)">VDDIO</text>
<text x="129.5" y="78.9" transform="rotate(-90 129.5 78.9)">VDDFLASH</text>
<text x="138.8" y="78.1" transform="rotate(-90 138.8 78.1)">VDDCORE</text>
<text x="158.4" y="83.2">45</text>
<text x="108" y="88.8">7</text>
<text x="111.6" y="89.7">VDDIN</text>
<text x="150.3" y="84.1">VDDIO</text>
<text x="108" y="90.6">8</text>
<text x="111.6" y="91.5">VDDOUT</text>
<text x="107.2" y="98.1">12</text>
<text x="111.6" y="99">VDDCORE</text>
<text x="122" y="113.9" transform="rotate(-90 122 113.9)">VDDIO</text>
<text x="133.2" y="113.9" transform="rotate(-90 133.2 113.9)">VDDCORE</text>
<text x="121.1" y="118.4" transform="rotate(-90 121.1 118.4)">18</text>
<text x="132.2" y="118.4" transform="rotate(-90 132.2 118.4)">24</text>
</g>
<g font-size="1.7">
<text x="121.1" y="67.2" transform="rotate(-90 121.1 67.2)">63</text>
<text x="122.9" y="67.2" transform="rotate(-90 122.9 67.2)">62</text>
<text x="124.8" y="67.2" transform="rotate(-90 124.8 67.2)">61</text>
<text x="132.2" y="67.2" transform="rotate(-90 132.2 67.2)">57</text>
<text x="134.1" y="67.2" transform="rotate(-90 134.1 67.2)">56</text>
<text x="136" y="67.2" transform="rotate(-90 136 67.2)">55</text>
<text x="139.7" y="67.2" transform="rotate(-90 139.7 67.2)">53</text>
<text x="141.6" y="67.2" transform="rotate(-90 141.6 67.2)">52</text>
<text x="143.4" y="67.2" transform="rotate(-90 143.4 67.2)">51</text>
<text x="145.3" y="67.2" transform="rotate(-90 145.3 67.2)">50</text>
<text x="147.2" y="67.2" transform="rotate(-90 147.2 67.2)">49</text>
<text x="108" y="77.6">1</text>
<text x="122" y="75.2" transform="rotate(-90 122 75.2)">PLLRC</text>
<text x="123.9" y="72.9" transform="rotate(-90 123.9 72.9)">XIN</text>
<text x="125.7" y="74.6" transform="rotate(-90 125.7 74.6)">XOUT</text>
<text x="133.2" y="73.3" transform="rotate(-90 133.2 73.3)">DDP</text>
<text x="135" y="73.9" transform="rotate(-90 135 73.9)">DDM</text>
<text x="136.9" y="75.3" transform="rotate(-90 136.9 75.3)">ERASE</text>
<text x="140.6" y="73.3" transform="rotate(-90 140.6 73.3)">TCK</text>
<text x="142.5" y="73.8" transform="rotate(-90 142.5 73.8)">PA31</text>
<text x="144.4" y="73.4" transform="rotate(-90 144.4 73.4)">TMS</text>
<text x="146.2" y="77.1" transform="rotate(-90 146.2 77.1)">JTAGSEL</text>
<text x="148.1" y="73.4" transform="rotate(-90 148.1 73.4)">TDO</text>
<text x="158.4" y="77.6">48</text>
<text x="108" y="81.3">3</text>
<text x="108" y="83.2">4</text>
<text x="111.6" y="78.5">ADREF</text>
<text x="111.6" y="82.2">AD4</text>
<text x="152.7" y="80.4">PA1</text>
<text x="152.7" y="78.5">PA0</text>
<text x="158.4" y="79.4">47</text>
<text x="221.7" y="83.2">1</text>
<text x="251.6" y="83.2">28</text>
<text x="108" y="85">5</text>
<text x="108" y="86.9">6</text>
<text x="111.6" y="84.1">AD5</text>
<text x="111.6" y="86">AD6</text>
<text x="111.6" y="87.8">AD7</text>
<text x="151.8" y="89.7">PA30</text>
<text x="152.7" y="87.8">PA3</text>
<text x="152.7" y="86">PA2</text>
<text x="158.4" y="88.8">42</text>
<text x="158.4" y="86.9">43</text>
<text x="158.4" y="85">44</text>
<text x="221.7" y="85">2</text>
<text x="221.7" y="86.9">3</text>
<text x="221.7" y="88.8">4</text>
<text x="225.3" y="84.1">MCLR/VPP</text>
<text x="225.3" y="86">RA0/AN0</text>
<text x="225.3" y="87.8">RA1/AN1</text>
<text x="225.3" y="89.7">RA2/AN2</text>
<text x="241.8" y="86">RB6/PGC</text>
<text x="242.1" y="84.1">RB7/PGD</text>
<text x="245.8" y="89.7">RB4</text>
<text x="245.8" y="87.8">RB5</text>
<text x="251.6" y="88.8">25</text>
<text x="251.6" y="86.9">26</text>
<text x="251.6" y="85">27</text>
<text x="107.2" y="94.3">10</text>
<text x="108" y="92.5">9</text>
<text x="111.6" y="93.4">PA17/AD0</text>
<text x="111.6" y="95.3">PA18/AD1</text>
<text x="151.4" y="95.3">NRST</text>
<text x="151.8" y="91.5">PA29</text>
<text x="152.7" y="93.4">TST</text>
<text x="158.4" y="92.5">40</text>
<text x="158.4" y="90.6">41</text>
<text x="158.4" y="94.3">39</text>
<text x="221.7" y="90.6">5</text>
<text x="221.7" y="94.3">7</text>
<text x="221.7" y="92.5">6</text>
<text x="225.3" y="91.5">RA3/AN3</text>
<text x="225.3" y="95.3">RA5/AN4</text>
<text x="225.7" y="93.4">RA4/T0CKI</text>
<text x="241.8" y="91.5">RB3/PGM</text>
<text x="245.8" y="95.3">RB1</text>
<text x="245.8" y="93.4">RB2</text>
<text x="251.6" y="94.3">22</text>
<text x="251.6" y="92.5">23</text>
<text x="251.6" y="90.6">24</text>
<text x="107.2" y="96.2">11</text>
<text x="107.2" y="99.9">13</text>
<text x="107.2" y="101.8">14</text>
<text x="111.6" y="97.1">PA21</text>
<text x="111.6" y="100.9">PA19/AD2</text>
<text x="151.8" y="99">PA27</text>
<text x="151.8" y="97.1">PA28</text>
<text x="152.7" y="100.9">PA4</text>
<text x="158.4" y="98.1">37</text>
<text x="158.4" y="96.2">38</text>
<text x="158.4" y="101.8">35</text>
<text x="158.4" y="99.9">36</text>
<text x="220.8" y="101.8">11</text>
<text x="220.8" y="99.9">10</text>
<text x="221.7" y="98.1">9</text>
<text x="225.3" y="100.9">OSC2/CLKO</text>
<text x="225.7" y="99">OSC1/CLKI</text>
<text x="242.6" y="97.1">RB0/INT</text>
<text x="251.6" y="96.2">21</text>
<text x="251.6" y="101.8">18</text>
<text x="107.2" y="103.7">15</text>
<text x="107.2" y="105.5">16</text>
<text x="111.6" y="102.7">PA22</text>
<text x="111.6" y="104.6">PA23</text>
<text x="111.6" y="106.4">PA20/AD3</text>
<text x="152.7" y="104.6">PA6</text>
<text x="152.7" y="102.7">PA5</text>
<text x="152.9" y="106.4">TDI</text>
<text x="158.4" y="105.5">33</text>
<text x="158.4" y="103.7">34</text>
<text x="220.8" y="107.4">14</text>
<text x="220.8" y="103.7">12</text>
<text x="220.8" y="105.5">13</text>
<text x="225.3" y="104.6">RC1/T1OSI</text>
<text x="225.3" y="106.4">RC2/CCP1</text>
<text x="225.7" y="102.7">RC0/T1OSO</text>
<text x="240.1" y="104.6">RC6/TX/CK</text>
<text x="240.4" y="102.7">RC7/RX/DT</text>
<text x="242.1" y="106.4">RC5/SDO</text>
<text x="251.6" y="107.4">15</text>
<text x="251.6" y="105.5">16</text>
<text x="251.6" y="103.7">17</text>
<text x="123.9" y="113.9" transform="rotate(-90 123.9 113.9)">PA16</text>
<text x="125.7" y="113.9" transform="rotate(-90 125.7 113.9)">PA15</text>
<text x="127.6" y="113.9" transform="rotate(-90 127.6 113.9)">PA14</text>
<text x="129.5" y="113.9" transform="rotate(-90 129.5 113.9)">PA13</text>
<text x="131.3" y="113.9" transform="rotate(-90 131.3 113.9)">PA24</text>
<text x="135" y="113.9" transform="rotate(-90 135 113.9)">PA25</text>
<text x="136.9" y="113.9" transform="rotate(-90 136.9 113.9)">PA26</text>
<text x="138.8" y="113.9" transform="rotate(-90 138.8 113.9)">PA12</text>
<text x="140.6" y="113.9" transform="rotate(-90 140.6 113.9)">PA11</text>
<text x="142.5" y="113.9" transform="rotate(-90 142.5 113.9)">PA10</text>
<text x="144.4" y="113.9" transform="rotate(-90 144.4 113.9)">PA9</text>
<text x="146.2" y="113.9" transform="rotate(-90 146.2 113.9)">PA8</text>
<text x="148.1" y="113.9" transform="rotate(-90 148.1 113.9)">PA7</text>
<text x="225.7" y="108.3">RC3/SCL</text>
<text x="242.1" y="108.3">RC4/SDA</text>
<text x="122.9" y="118.4" transform="rotate(-90 122.9 118.4)">19</text>
<text x="124.8" y="118.4" transform="rotate(-90 124.8 118.4)">20</text>
<text x="126.7" y="118.4" transform="rotate(-90 126.7 118.4)">21</text>
<text x="128.5" y="118.4" transform="rotate(-90 128.5 118.4)">22</text>
<text x="130.4" y="118.4" transform="rotate(-90 130.4 118.4)">23</text>
<text x="134.1" y="118.4" transform="rotate(-90 134.1 118.4)">25</text>
<text x="136" y="118.4" transform="rotate(-90 136 118.4)">26</text>
<text x="137.8" y="118.4" transform="rotate(-90 137.8 118.4)">27</text>
<text x="139.7" y="118.4" transform="rotate(-90 139.7 118.4)">28</text>
<text x="141.6" y="118.4" transform="rotate(-90 141.6 118.4)">29</text>
<text x="143.4" y="118.4" transform="rotate(-90 143.4 118.4)">30</text>
<text x="145.3" y="118.4" transform="rotate(-90 145.3 118.4)">31</text>
<text x="147.2" y="118.4" transform="rotate(-90 147.2 118.4)">32</text>
<text x="30.9" y="154.9">D-</text>
<text x="35.4" y="155.8">3</text>
<text x="35.4" y="153.9">2</text>
<text x="30.5" y="156.7">D+</text>
<text x="30.9" y="158.6">ID</text>
<text x="35.4" y="157.7">4</text>
<text x="26.8" y="164.2">SHIELD</text>
<text x="26.8" y="166.1">SHIELD</text>
<text x="26.8" y="167.9">SHIELD</text>
<text x="35.4" y="163.3">S1</text>
<text x="35.4" y="165.1">S2</text>
<text x="35.4" y="167">S3</text>
<text x="26.8" y="169.8">SHIELD</text>
<text x="35.4" y="168.8">S4</text>
<text x="243.5" y="195.9">Title</text>
<text x="243.5" y="199.6">Size:</text>
<text x="256.6" y="199.6">Number:</text>
<text x="273.4" y="199.6">Revision:</text>
<text x="273.4" y="202.4">Sheet1</text>
<text x="279.7" y="202.4">of 1</text>
</g>
<g font-size="1.7" fill="#0000bf">
<text x="126.7" y="67.2" transform="rotate(-90 126.7 67.2)">60</text>
<text x="127.6" y="73.6" transform="rotate(-90 127.6 73.6)">GND</text>
<text x="108" y="79.4">2</text>
<text x="111.6" y="80.4">GND</text>
<text x="152" y="82.2">GND</text>
<text x="158.4" y="81.3">46</text>
<text x="120.1" y="113.9" transform="rotate(-90 120.1 113.9)">GND</text>
<text x="119.2" y="118.4" transform="rotate(-90 119.2 118.4)">17</text>
</g>
<g font-size="1.3">
<text x="184.8" y="49.8">DDP</text>
<text x="184.8" y="51.6">DDM</text>
<text x="121.2" y="57.5" transform="rotate(-90 121.2 57.5)">PLLRC</text>
<text x="123" y="57.5" transform="rotate(-90 123 57.5)">XIN</text>
<text x="124.9" y="57.5" transform="rotate(-90 124.9 57.5)">XOUT</text>
<text x="46.9" y="150.3">USB_DM</text>
<text x="84.2" y="150.3">DDM</text>
<text x="46.9" y="157.8">USB_DP</text>
<text x="84.2" y="157.8">DDP</text>
<text x="39.2" y="174.8" transform="rotate(-90 39.2 174.8)">SHLD</text>
</g>
<g font-size="1.3" fill="#f0f">
<text x="136.1" y="59.4" transform="rotate(-90 136.1 59.4)">ERASE</text>
<text x="166.2" y="92.6">TST</text>
<text x="123" y="132" transform="rotate(-90 123 132)">USB_PULLUP</text>
</g>
<g font-size="1.3" fill="#009cca">
<text x="207.2" y="83.3">/MCLR</text>
<text x="261.3" y="83.3">DIN</text>
<text x="207.2" y="87">/FPGA0</text>
<text x="207.2" y="85.2">CLKEN</text>
<text x="207.2" y="88.9">PROG</text>
<text x="261.3" y="85.2">/FPGA2</text>
<text x="261.3" y="88.9">DISKLED</text>
<text x="261.3" y="87">/FPGA1</text>
<text x="166.2" y="94.5">/MCLR</text>
<text x="207.2" y="90.7">INIT</text>
<text x="207.2" y="94.5">CCLK</text>
<text x="261.3" y="90.7">DONE</text>
<text x="166.2" y="101.9">RXD</text>
<text x="166.2" y="96.3">/BUTTON</text>
<text x="166.2" y="98.2">/MMC_SEL</text>
<text x="166.2" y="100.1">CCLK</text>
<text x="207.2" y="101.9">/MMC_SEL</text>
<text x="261.3" y="96.3">/BUTTON</text>
<text x="261.3" y="101.9">RXD</text>
<text x="166.2" y="103.8">TXD</text>
<text x="207.2" y="107.5">SCK</text>
<text x="261.3" y="105.6">SDO</text>
<text x="261.3" y="107.5">SDI</text>
<text x="261.3" y="103.8">TXD</text>
<text x="100.7" y="111.5" transform="rotate(-90 100.7 111.5)">DIN</text>
<text x="124.9" y="132" transform="rotate(-90 124.9 132)">/FPGA2</text>
<text x="126.8" y="132" transform="rotate(-90 126.8 132)">SCK</text>
<text x="128.6" y="132" transform="rotate(-90 128.6 132)">SDO</text>
<text x="130.5" y="132" transform="rotate(-90 130.5 132)">CLKEN</text>
<text x="134.2" y="132" transform="rotate(-90 134.2 132)">/FPGA1</text>
<text x="136.1" y="132" transform="rotate(-90 136.1 132)">/FPGA0</text>
<text x="137.9" y="132" transform="rotate(-90 137.9 132)">SDI</text>
<text x="141.7" y="132" transform="rotate(-90 141.7 132)">DISKLED</text>
<text x="143.5" y="132" transform="rotate(-90 143.5 132)">PROG</text>
<text x="145.4" y="132" transform="rotate(-90 145.4 132)">DONE</text>
<text x="147.3" y="132" transform="rotate(-90 147.3 132)">INIT</text>
</g>
</svg>
